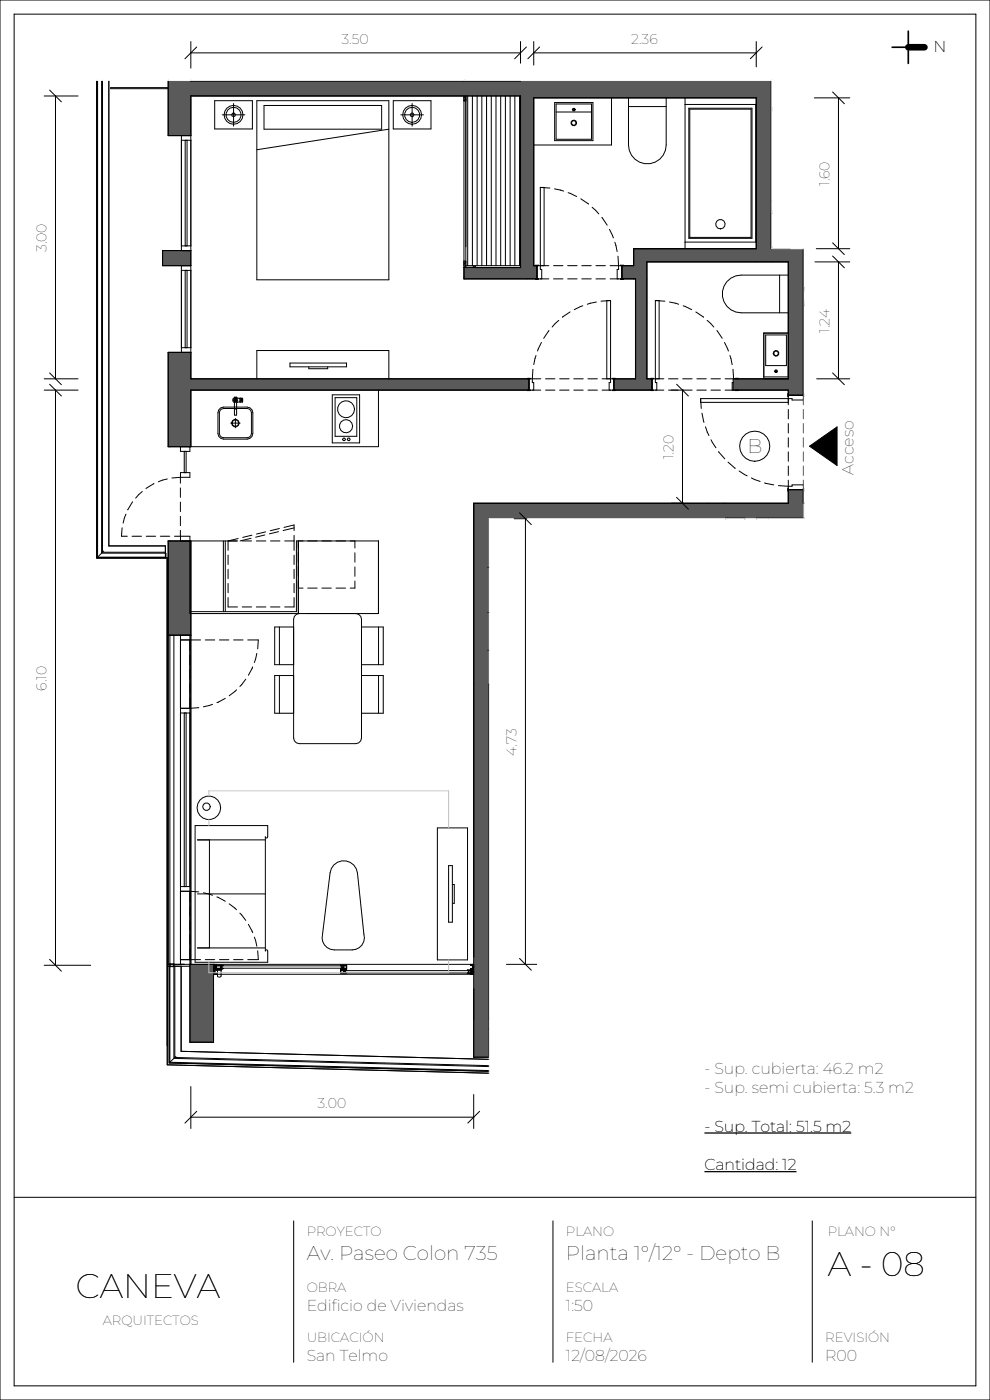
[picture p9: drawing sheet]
<svg xmlns="http://www.w3.org/2000/svg" width="210mm" height="297mm" viewBox="0 0 210 297" stroke-linecap="round" stroke-linejoin="round" font-family="sans-serif">
<g fill="#c1c1c1">
<path d="M100.4 56.4h.4v.4h-.4z"/>
<path d="M98.4 55.4v1.4h.4v-1.4zM98.4 20.4v1h.4v-1z"/>
</g>
<path d="M98.8 56.4h1.6v.4h-1.6z" fill="#c0c0c0"/>
<path d="M98.4 17.1l.4 .1z" fill="#c1c1c1"/>
<path d="M163.6 22.9l.1 .5zM171.7 94.7l5.8-4.1v8.1z" fill="#000"/>
<g fill="#fff">
<path d="M98.8 20.4h11.6v36h-11.6z"/>
<path d="M98.8 17.1h11.6v.1h-11.6z"/>
</g>
<path d="M100.5 106.7v117.6h3.2l.1-114.3 66.8-.1v-3.2h-.2v-2.8h-3.2v2.8zM40.3 204.6v16.5h5v-16.5zM35.7 114.7v20h4.8v-20zM35.7 74.8v20h4.8v-12h71.7v-2.4h-71.7v-5.6zM35.7 17.1v11.7h4.8v-8.4h69.9v36.4h-12v2.4h15.5v-2.8h-.7v-35.6h47.2v32h-26v3.6h-2.5v2.8h2.9v21.2h-4.6v2.4h8.1v-2.4h-1.1v-24.8h30v24.8h-11.7v2.4h11.7v1.1h3.2v-31.1h-6.8v-35.7h-53.2v.1zM34.5 53.2v3.2h6v-3.2z" fill="#5a5a5a"/>
<g fill="none" stroke="#000" stroke-width=".21">
<path d="M20.5 17.1v101.2h15v107.6l68.3 1.7M20.7 17.1v101.1M21.5 17.1v100.2M21.7 17.1v100M23.1 17.1v98.7h12v1.6M23.5 18.6h12v.2h-12zM35.7 17.1v11.7h4.8M40.5 17.1v.1h69.9v-.1M98.4 17.1h.1M98.8 17.1v.1M99.2 17.1v.1M100.2 17.1v.1"/>
<path d="M101.2 17.1v.1M102.2 17.1v.1M103.2 17.1v.1M104.2 17.1v.1M105.2 17.1v.1M106.2 17.1v.1M107.2 17.1v.1M108.2 17.1v.1M109.2 17.1v.1M110.2 17.1v.1M163.6 17.1v35.7h4M38.5 28.8v24.4"/>
<path d="M38.5 29.8h2M39.3 29.8v22.4M39.7 29.8v22.4M45.5 21.4h8v6h-8zM47.1 24.4h4.8M49.4 24h.3l.2 .3-.1 .3-.3 .2-.3-.2-.1-.3zM49.5 22v4.8M54.5 21.4h28v38h-28zM56 22.4h24.9v5h-24.9zM82.5 27.4l-28 4.4M83.4 21.4h8v6h-8zM85 24.4h4.8"/>
<path d="M87.2 24h.4l.2 .3-.1 .3-.3 .2-.3-.2-.1-.3zM87.4 22v4.8M98.4 20.4v36M98.7 20.4l-.3 .3M98.8 21l-.4 .4M98.8 20.4v36.4M99.2 20.4v36M100.2 20.4v36M101.2 20.4v36M102.2 20.4v36M103.2 20.4v36M104.2 20.4v36"/>
<path d="M105.2 20.4v36M106.2 20.4v36M107.2 20.4v36M108.2 20.4v36M109.2 20.4v36M110.2 20.4v36M114.6 39.8v17.4h.3v2M114.6 39.8h.8v16.6M114.6 39.8l2 .1M117.6 21.8h8.2v8h-8.2zM117.9 22.1h7.6v7.4h-7.6zM117.9 23.8h7.6"/>
<path d="M121.5 23.1h.3l.1 .2-.1 .1h-.3zM121.5 23h.3l.2 .3-.2 .2h-.3l-.1-.2zM129.7 20.8v10h-16.5M133.3 20.8v10a4 4 0 0 0 4 4 4 4 0 0 0 4-4v-10M133.3 22.6h8M145.3 22.2h15v29.2h-15M145.3 20.8v32M146.1 23h13.4v27.6h-13.4zM146.3 23.2h13v27.2h-13zM163.7 22.9h-.1l.1 .5M38.5 57.4h2M38.5 56.4v18.4"/>
<path d="M38.5 52.2h2M39.3 57.4v16.4M39.7 57.4v16.4M40.5 53.2h-6v3.2h6M98.4 56.8h12v-36.4h-69.9v60h74.2M98.4 56.8v2.4h18M98.8 55.6l-.4 .4M100.4 56.4v.4M100.8 56.5l-.3 .3M110.4 56.4l-11.6-.1-.4 .4M113.6 56.4h.6M113.6 59.2h.6"/>
<path d="M113.9 56.4v2.8M116.4 56.4h-3.2v-35.6h47.2v32h-26v3.6h-5M117.4 59.2h2M117.4 56.4h2M117.6 40.1l1.9 .4M120.4 59.2h2M120.4 56.4h2M120.5 40.9l1.8 .8M123.2 42.2l1.6 1.1M123.4 59.2h2M123.4 56.4h2M125.6 44l1.4 1.4"/>
<path d="M126.4 59.2h2M126.4 56.4h2M127.7 46.1l1.1 1.7M129.3 48.6l.8 1.9M129.4 59.2h5.4v21.2h-7.1M130.4 51.4l.5 1.9M131.1 54.3l.1 2.9h-.3v2M131.6 59.2h.6M131.6 56.4h.6M131.9 56.4v2.8M163.6 44.8h.1M163.6 42.7h.1"/>
<path d="M163.7 45.2h-.1l.1 .2M163.7 52.4l-.1 .2h.1M165.4 58.4v8M167.2 58.4h-10a4 4 0 0 0-4 4 4 4 0 0 0 4 4h10M170.4 52.8v33.1M38.5 73.8h2M40.5 74.8h-4.8v20h44.6v-12M61.5 77h12v.8h-12zM65.5 77.8v.4h4v-.4M113 78.3l-.1 2.9h.3v1.6M113.7 75.4l-.5 1.9M114.8 72.6l-.8 1.9"/>
<path d="M116.4 70.1l-1.1 1.7M118.5 68l-1.4 1.4M120.9 66.2l-1.6 1.1M123.6 64.9l-1.8 .8M126.5 64.1l-1.9 .4M129.5 63.8v17.4h-.3v1.6M129.5 63.8h-.8v16.6M129.5 63.8l-2 .1M139 63.8v17.4h.3v1.6M139 63.8h.8v16.6M139 63.8l2 .1M142 64.1l1.9 .4"/>
<path d="M144.9 64.9l1.8 .8M147.6 66.2l1.6 1.1M150 68l1.4 1.4M152.1 70.1l1.1 1.7M153.7 72.6l.8 1.9M154.8 75.4l.5 1.9M155.5 78.3l.1 2.1M162 80h5.2M162.4 71.1h4.4v6.5h-4.4zM164.4 78.5h.3l.2 .3-.2 .2h-.3l-.1-.2zM164.5 78.6h.3v.3h-.3l-.1-.1zM167.2 70.7h-5.2v9.7"/>
<path d="M170.4 63.4l.2 1.5M170.6 61l-.2 1.4M38.3 94.8v1h2v-1M39.1 95.8v4.5M39.5 95.8v4.5M46.4 87l.4-.5 .6-.1h5l.6 .1 .5 .5 .1 .6v4.4l-.1 .6-.5 .4-.6 .2h-5l-.6-.2-.4-.4-.2-.6v-4.4zM46.6 87.1l.4-.3 .4-.1h5l.5 .1 .3 .3 .1 .5v4.4l-.1 .4-.3 .3-.5 .2h-5l-.4-.2-.4-.3-.1-.4v-4.4zM48.9 89.8h2M49.5 84.9h.1M49.6 84.9h.8M49.7 86.7h.5M49.8 84.3l-.3 .2-.1 .3v.4l.3 .2"/>
<path d="M49.8 84.4v.1M49.8 84.3v.1M49.8 84.3h.1M49.8 84.5h.3M49.8 84.3h.3M49.8 84.7h.3l.1 .2v3.1l-.2 .1-.3-.1v-3.1zM49.9 84.5h.1M49.9 88.8v2M50 85.3v-.8h.9v.8h-.7M50 84.4h.1M50 85.3v.1M50 84.5h.1"/>
<path d="M50.1 84.3h.1M50.1 84.3l.3 .2M50.1 84.4v.1M50.1 84.3v.1M50.4 84.9l-.2-.3-.3-.1-.3 .1v.3l.1 .3M50.4 84.9l-.2 .3M50.4 85.3l-.2 .1M50.4 84.9h.1M50.9 84.5h.1M50.9 85.2h.1M50.9 84.5v.8M50.9 85.3h.1"/>
<path d="M51 84.5h-.1M51 84.5h.4M51.1 84.9h.1zM51.1 85h.1M51.1 84.8h.1M51.4 85.3h-.4M51.4 85.2v.1M51.4 84.5h.1M51.4 84.5v.8M51.4 84.5v.7M51.4 85.2h.1M51.5 84.5v.7"/>
<path d="M51.5 85.2h-.1M54.5 80.4v-6h28v6M70.5 83.8h5.8v10.2h-5.8zM71.1 84.4h4.6v8.2h-4.6zM72.8 92.9h.3l.2 .3-.2 .3h-.3l-.1-.3zM73.8 92.9h.3l.2 .3-.2 .3h-.3l-.1-.3zM111.9 82.8h.6M111.9 80.4h.6M112.2 80.4v2.4M114.7 82.8h-74.2v12M115.7 82.8h2M115.7 80.4h2"/>
<path d="M118.7 82.8h2M118.7 80.4h2M121.7 82.8h2M121.7 80.4h2M124.7 82.8h2M124.7 80.4h2M127.7 82.8h13.1M129.9 80.4h.6M129.9 82.8h.6M130.2 80.4v2.4M138 82.8h.6M138 80.4h.6"/>
<path d="M138.3 80.4v2.4M140.8 80.4h-3.6v-24.8h30v24.8h-13.4M141.8 82.8h2M141.8 80.4h2M144.8 82.8h2M144.8 80.4h2M147.8 82.8h2M147.8 80.4h2M148.6 84.6h19.4v.3h2.4M148.6 84.6v.8h18.6M148.6 84.6l.1 2M148.9 87.6l.4 2"/>
<path d="M149.6 90.5l.8 1.9M150.8 82.8h2M150.8 80.4h2M150.8 93.3l1 1.7M152.4 95.8l1.3 1.5M153.8 82.8h13.4v3.1M154.4 98l1.5 1.3M155.5 81.2h-.2v1.6M155.5 80.4v2.4M156 82.8h.6M156 80.4h.6M156.8 99.9l1.7 1"/>
<path d="M167.2 86.9v2M167.2 89.9v2M167.2 92.9v2M167.2 95.9v2M167.2 98.9v2M167.2 83.9h3.2M167.2 83.6v.6M170.4 86.9v2M170.4 89.9v2M170.4 92.9v2M170.4 95.9v2M170.4 98.9v2"/>
<path d="M170.4 83.6v.6M171.7 94.7l5.8-4.1v8.1zM21.5 117.3l-.8 .9M21.5 117.3h13.7v.9h-14.5M22 116.9l-.3 .2M25.9 111.9l-.1 1.8h1.2M26.7 109.1l-.6 1.9M28 113.7h2M28.1 106.4l-1 1.7M30.2 104.3l-1.4 1.4M31 113.7h2M32.7 102.6l-1.8 1"/>
<path d="M34 113.7h2M35.1 116.9v.2h-13.4M35.1 117.3v.1M35.1 118.2h.1M35.1 117.3v.9M35.1 118.2v.1M35.5 101.6l-1.9 .6M36.5 101.4l3.8-.1v-1h-2v2.2M37 113.7h3.3v16.4h40v-15.4h-17.4v15h-22.6M38.3 103.5v2M38.3 106.5v2M38.3 109.5v2"/>
<path d="M38.3 112.5v2.2M40.5 114.7v89.9M47.4 114.7v15M47.8 114.7v15M48.4 117.7v2M50.4 114.7h-14.7v90.3h1M50.5 114.2l-2.1 .5v2M51.4 114.7h2M53.2 114.2l-2.3 .5M53.4 113.5l-1.9 .5M54.4 114.7h2M56.2 113.5l-2 .5"/>
<path d="M56.3 112.8l-1.9 .5M57.4 114.7h2M59.1 112.8l-2 .4M59.3 112.1l-2 .5M60.2 111.9l2.2-.5v1.2M60.4 114.7h2M62.4 113.6v3.1M62.4 117.7v2M62.4 112l-2.4 .5M63.3 114.7v15.4M75.3 114.7v1.5M75.3 117.2v2"/>
<path d="M154.4 109.9v.1M158 109.9l-4.1 .1M158 109.9v.1M159.4 101.4l1.8 .7M162.2 102.4l1.9 .5M162.9 109.9v.1M167.2 101.9v4.8h-66.7v117.6h3.2v-79.2h.1M167.2 103.9h3.2M167.2 103.5v.6M170.4 101.9v4.8h.2M170.4 102.8h-2.4v.4l-2.9-.2M170.4 103.5v.6"/>
<path d="M170.6 109.9l-10.2 .1M35.7 134.7h4.8M36 134.7v90.6M36.9 134.7v89.8M38.3 134.7v69.9M38.3 135.7h4.2M40.3 134.7v86.4h5v-16.5M43.5 135.7h2M46.5 135.7h2M48.4 126.7v2h2M48.4 120.7v2M48.4 123.7v2"/>
<path d="M49.5 135.7h2M51.4 128.7h2M52.5 135.7h2.3l-.1 1.9M54.4 128.7h2M54.5 138.6l-.6 1.9M57.4 128.7h2M59.3 133v8M62.3 133h-4v8h4M62.4 126.7v2h-2M62.4 120.7v2M62.4 123.7v2M63.3 124.7h1"/>
<path d="M63.5 130.1l-.6 .2-.5 .4-.1 .6v25.2l.1 .6 .5 .5 .6 .1h12l.6-.1 .4-.5 .2-.6v-25.2l-.2-.6-.4-.4-.6-.2M65.3 124.7h2M68.3 124.7h2M71.3 124.7h2M75.3 123.2v1.5h-1M75.3 120.2v2M76.7 133h4.6v8h-4.6M80.3 133v8M103.5 120.3h.3M103.5 129.9h.3M103.5 137.9h.3M38.3 151.2h2"/>
<path d="M39.1 151.2v36.9M39.5 151.2v36.9M42.2 150.1l-3.9 .1M45.1 149.4l-2 .5M47.8 148.1l-1.8 .9M50.2 146.3l-1.6 1.3M52.1 144.1l-1.2 1.5M53.6 141.5l-.9 1.7M59.3 143.3v8M62.3 143.3h-4v8h4M76.7 143.3h4.6v8h-4.6M80.3 143.3v8"/>
<path d="M41.4 175.1h15.4v2.5l-.3 .1-.2-.2v24.2l.2-.2 .3 .2v2.4h-15.4zM41.9 178.2h14.4M44.4 178.2v22.9M92.8 175.6h6.4v28h-6.4zM38.3 189.1l3.9 .1M38.3 188.1h2M41.9 189.6h14.4M43.1 189.4l2 .5M46 190.3l1.8 .9M48.6 191.7l1.6 1.3M50.9 193.7l1.2 1.5M52.7 196.1l.9 1.7"/>
<path d="M53.9 198.8l.6 1.9M70.8 183.5a2.92 2.92 0 0 1 3.1-.8 2.92 2.92 0 0 1 1.9 2.5l1.4 12.9a2.6 2.6 0 0 1-2.5 3.4h-3.8a2.6 2.6 0 0 1-2.5-3.3l1.6-13.1 .3-.9zM95.1 183.6h.8v12h-.8zM95.9 187.6h.4v4h-.4M35.7 204.6h1M35.9 205v20.5l67.9 1.7M36 204.6h.1M36 204.5h.7M36 205h.1M36 205h.7M36.7 205h3.6M36.7 204.6h63.8"/>
<path d="M36.7 205h.2M36.7 204.5h.2M36.8 204.6h.1M36.8 205h.1M37.3 205h-.2v19.3M38.3 203.6h4.2M38.4 205v18l65.4 1.7M41.9 201.1h14.4M43.5 203.6h2M45.3 206l.2 .1M45.3 205h.2M45.3 206.7h55.2"/>
<path d="M45.3 206.6v.1M45.3 205.6h.1M45.3 206.6h.1M45.3 206.5h.1M45.3 205.5h.1M45.3 204.6l.6 .1M45.3 204.6h.1M45.3 205.5l.6 .1M45.3 206.5h.6v.2M45.3 206.6h.3M45.3 205.6l.6 .1M45.4 206.6h.1"/>
<path d="M45.4 204.7v.6M45.4 206.3h-.1M45.4 205.2l-.1 .1M45.4 205.6h.1M45.4 204.6h.1M45.4 205.2h.1M45.4 205.3l-.1 .2M45.4 206.3l-.1 .2M45.5 206.6h.1M45.5 205.6h.1M45.5 206.6v.1M45.5 205.6l-.2 .2"/>
<path d="M45.5 204.6v.1M45.5 204.6l.1 .9M45.5 205.6l.1 .9M45.5 206.1l-.1 .1M45.5 205.1v.1M45.5 205.2h.1M45.5 206.1h.1M45.5 205h.1M45.6 206.1h-.1M45.6 205.2h-.1M45.6 205.1h-.1M45.6 205.5h.3"/>
<path d="M45.6 206.5l.3 .2M45.6 204.6h.3M45.8 205.3h.1M45.7 204.8h1.6M45.8 205.5h.1M45.8 204.9h.1M45.8 204.8h.1M45.8 204.7v.9M45.8 205.7h.1M45.8 204.7h.1M45.8 205.5v.1M45.8 206.6h.1"/>
<path d="M45.9 205.7h.1M45.9 204.7h.1M45.9 205.5v.1M45.9 206.6h.1M45.9 205.4h.1M45.9 205.5v.3h-.6l.1 .5M45.9 204.6v.1l-.6 .1M45.9 206.6h-.1M46 204.9h-.2M46 204.9h.1M46 205.4h.1M46 205.4h.7"/>
<path d="M46 204.8v.1M46 204.8h.7M46.1 205.5v.3h.9v-.3M46.1 205.6h.8v1.4a.42 .42 0 0 1-.4 .3 .42 .42 0 0 1-.4-.3zM46.1 204.8h.1M46.1 205.4h.1M46.3 205.4h.1M46.3 204.8v.1M46.3 204.9h.1M46.5 205.4h.1M46.5 204.8h.1M46.5 203.6h2"/>
<path d="M46.7 205.4h.1M46.7 204.8h.1M46.7 204.8v.1M46.7 204.9h.1M46.7 204.9h.2M46.8 205.3h.1M46.8 205.4h-.1M46.9 205.3h.1M46.9 205.3h-.1M46.9 204.9h.1M47 205.4h25.5M47 204.9h25.5"/>
<path d="M47 205.4h.2M47 204.8v.6l-.1-.1M47.1 204.8h.1M47.2 205.4h.1M47.2 204.8h.1M47.3 205.4v.1M47.3 204.8h.1M47.3 204.8h-.4v.1M47.3 205.4v.1h-2M47.3 204.8v.1M49.5 203.6h2M54.7 201.7l.1 1.9h-2.3"/>
<path d="M72.2 205.8h.1M72.2 205.5h1v.2M72.2 204.8h1.3M72.2 204.8h.1M72.2 204.8v.1M72.2 205.4v.1M72.2 206.5h1.3M72.3 205.7h.1M72.3 205.7v.1M72.3 204.8l.6 .1M72.3 204.8h-.1M72.3 205.6h.1"/>
<path d="M72.3 205.8h.5v.6l-.5 .1M72.3 204.8h.1M72.3 205.6v.2M72.3 205.8h.1M72.4 204.8h.1M72.4 205.8h.1M72.4 206.5h.1M72.5 205.6l-.2 .2M72.5 204.8v.6l.2-.1M72.5 205.4l-.2 .1M72.5 205.6h.1M72.5 205.6h.3"/>
<path d="M72.5 205.6v.2h1M72.6 205.8h.1M72.6 205.7v.1M72.6 204.8v.1v-.1M72.6 205.7h.1M72.6 205.6h.1M72.6 205.3v.1M72.6 206.5h.1M72.6 205.3h.1M72.7 205.2v.1M72.7 205.2h.1M72.7 205.4h.1"/>
<path d="M72.7 205.4h-.1M72.7 205.6v.1M72.7 205.5h.1M72.7 205.4v.1M72.8 205.6v.1M72.8 205.2v.1M72.8 205.4v.1M72.8 205.5h.1M72.8 205.4h.1M72.8 205.3h.1M72.8 205.3v.1M72.8 205.6h.1"/>
<path d="M72.9 205.3h-.2M72.9 205.3h.1M72.9 206h.1M72.9 205.7h.1M72.9 205.8v.1M72.9 205.9v.1M72.9 205.8h.1M72.9 206l.1 .1M73 205.8h.1M73 206h.1M73 205.8h-.1M73 205.6h.1"/>
<path d="M73 205.6l-.2 .1M73 205.6h-.8v.9M73 205.6v.1M73.1 205.8h.1M73.1 205.4h.1M73.1 204.8h.1M73.1 205.6v.1M73.1 206h.1M73.1 206.5v-.2l.1 .2M73.1 205.7h.1M73.1 205.8v.1M73.1 205.9v.1"/>
<path d="M73.2 205.5h.1M73.2 205.5v.1M73.2 205.6h.1M73.2 205.6h-.3M73.3 206.4h26.1M73.3 205.9h26.1M73.3 205.4h.1M73.3 204.8h.1M73.3 205.8v.7l-.4-.2M73.3 205.7h.1M73.3 205.8h.1M73.3 206.4h.2"/>
<path d="M73.4 205.5h.1M73.4 205.5v.2M73.4 205.7h.1M73.5 205.8h.1M73.5 204.8h-.6v.6l.6 .1M73.5 205.4h.1M73.5 205.8h-.3l-.1 .3M73.5 204.8h.1M73.5 205.6v.1M73.5 205.5h-.2v.2M73.5 205.6h.1M73.5 204.8v.9h-1"/>
<path d="M73.5 205.8v.1M73.5 206.4v.1zM99.1 205.8h1.3v.5M99.1 205.8h.1M99.1 206.5h.1M99.1 205.8v.1M99.1 206.5h1.3M99.2 205.8h-.1M99.2 205.8h.1M99.2 206.4h.1M99.3 205.8h.1M99.4 205.8v.7h.6"/>
<path d="M99.5 205.8v.1v-.1M99.5 206.5v-.2v.2M99.8 206.2h.1M99.8 206.1v.1M99.8 206.1h.1M99.8 206.2l.2 .1M99.8 205.6h.3M99.8 206.6h.2M99.8 205.7h.1M99.8 204.6v.1l.7 .1M99.8 206.5v.2M99.8 206.7h.3"/>
<path d="M99.8 206.2h.2M99.9 206.2h-.1M99.9 206.1l-.1 .1M99.9 206h.1M99.9 204.7h.1M99.9 205.5v.1M99.9 205.7h.1M99.9 206.6h.1M99.9 205.5l.1 .1M100 204.7h-.1M100 205.8h-.8M100 206.1h.1"/>
<path d="M100 206.2h.1M100 204.7h.1M100 205.5v.1M100 205.7h.1M100 206l-.2 .1M100 205.8v.7M100.1 204.6h-.3M100.2 205.5h-.4M100.2 206.5l-.1 .1M100.2 206.1h.1M100.2 205.2h.1M100.2 205.1h.1"/>
<path d="M100.2 205h.1M100.2 206.1l.2 .1M100.2 205.1v.1M100.2 204.6v.9M100.2 205.6v.9M100.3 205.6l.2 .2M100.3 204.6v.1M100.3 206.6v.1M100.3 206.6h.1M100.3 205.6h.1M100.4 205.2h-.2M100.4 205.3v.2"/>
<path d="M100.4 206.3v.2M100.4 205.6h.1M100.4 204.6h.1M100.4 206.3h.1M100.4 205.2l.1 .1M100.4 204.7v.6M100.4 204.6l-.5 .1M100.4 205.5h-.6v.3M100.4 205.5l-.5 .2M100.4 206.6l-.3 .1M100.4 206.6h.1M100.4 206.6h-.1"/>
<path d="M100.4 206.5h.1M100.4 205.5h.1M100.5 206l-.3 .1M100.5 205h-.3M100.5 205.6h-.3M100.5 206.6l-.1 .1M103.7 216.3h.1M103.7 218.3h.1M36 225.3l67.8 1.8M36.9 224.5l66.9 1.7M36.9 224.5l-.9 .8M37.1 224.3l66.7 1.7"/>
<path d="M37.3 224.1l-.2 .2M3 254h204M62.3 259v30M117.3 259v30M172.3 259v30"/>
<circle cx="49.5" cy="24.4" r="2"/>
<circle cx="49.5" cy="24.4" r="1.6"/>
<circle cx="87.4" cy="24.4" r="1.6"/>
<circle cx="87.4" cy="24.4" r="2"/>
<circle cx="121.7" cy="26.1" r=".5"/>
<circle cx="121.7" cy="26.1" r=".6"/>
<circle cx="152.8" cy="47.6" r="1"/>
<circle cx="164.6" cy="75" r=".5"/>
<circle cx="164.6" cy="75" r=".6"/>
<circle cx="49.9" cy="89.8" r=".7"/>
<circle cx="49.9" cy="89.8" r=".8"/>
<circle cx="73.4" cy="86.8" r="1.8"/>
<circle cx="73.4" cy="90.4" r="1.4"/>
<circle cx="160.1" cy="94.7" r="3.2"/>
<circle cx="43.8" cy="171.1" r=".8"/>
<circle cx="44.3" cy="171.4" r="2.5"/>
</g>
<g fill="none" stroke="#000" stroke-width=".25">
<path d="M35.7 17.1v11.7h4.8v-8.4h57.9v1h.4M40.5 17.1v.1h57.9v-.1M163.6 17.1v35.7h.1M98.8 55.4h-.4v3.8h15.5v-2.8h-.7v-35.6h47.2v32h-26v3.6h-2.5v2.8h2.9v21.2h-4.6v2.4h8.1v-2.4h-1.1v-24.8h30v24.8h-10.9M100.8 56.4v.4h9.6v-.4M170.4 52.8v31.1h-3.2v-1.1h-10.9M35.7 74.8h4.8v5.6h71.7v2.4h-71.7v12h-4.8zM35.7 114.7h4.8v20h-4.8zM153.9 110h4.1M170.6 106.7h-.2v-2.8h-3.2v2.8h-66.7v96.3M170.6 109.9l-10.2 .1M103.8 145.1h-.1v71.2"/>
<path d="M100.5 209.8v6.5"/>
</g>
<path d="M44.3 168.9v-1.1h50.8v7.8M44.3 173.9v1.2M95.1 203.6v2.7h-50.8v-2.2" fill="none" stroke="#c0c0c0" stroke-width=".21"/>
<path d="M11.7 14.3v2.8h152v35.7h6.9v57.2h-66.8v120" fill="none" stroke="#fff" stroke-width=".21"/>
<path d="M189.2 10h6.9M192.6 6.6v6.9" fill="none" stroke="#000" stroke-width=".35"/>
<path d="M192.6 10h3.5" fill="none" stroke="#000" stroke-width="1.4"/>
<path d="M177.8 88.6h4.1v12.1h-4.1z" fill="#fff"/>
<path d="M10.5 19.1l2.5 2.5M9.4 20.4h7.2M11.8 20.4v60M10.5 79.1l2.5 2.5M9.4 80.4h7.2" fill="none" stroke="#000" stroke-width=".21"/>
<path d="M7 47.2h3.6v6.3h-3.6z" fill="#fff"/>
<path d="M9.4 82.8h7.2M10.5 81.5l2.5 2.5M11.8 82.8v122M9.4 204.8h9.8M10.5 203.5l2.5 2.5" fill="none" stroke="#000" stroke-width=".21"/>
<path d="M7 141h3.6v5.5h-3.6z" fill="#fff"/>
<path d="M142.4 82.8h2.6M143.5 81.5l2.5 2.5M144.8 82.8v23.9M142.4 106.7h2.6M143.5 105.5l2.5 2.5" fill="none" stroke="#000" stroke-width=".21"/>
<path d="M140 92h3.6v5.4h-3.6z" fill="#fff"/>
<path d="M40.5 237h60M40.5 230.5v8.9M41.7 235.7l-2.5 2.5M100.5 232.2v7.2M101.7 235.7l-2.5 2.5" fill="none" stroke="#000" stroke-width=".21"/>
<path d="M67.3 232.2h6.3v3.6h-6.3z" fill="#fff"/>
<path d="M109 110h2.7M110.2 108.8l2.5 2.5M111.4 110v94.6M107.4 204.6h6.4M110.2 203.3l2.5 2.5" fill="none" stroke="#000" stroke-width=".21"/>
<path d="M106.7 154.3h3.6v6h-3.6z" fill="#fff"/>
<path d="M172.8 55.6h7.4M176.6 54.3l2.5 2.5M177.8 55.6v24.8M176.6 79.1l2.5 2.5M173.2 80.4h7" fill="none" stroke="#000" stroke-width=".21"/>
<path d="M173.1 65.2h3.6v5.4h-3.6z" fill="#fff"/>
<path d="M176.6 19.5l2.5 2.5M172.7 20.8h7.5M177.8 20.8v32M173.1 52.8h7.1M176.6 51.5l2.5 2.5" fill="none" stroke="#000" stroke-width=".21"/>
<path d="M173.1 34h3.6v5.5h-3.6z" fill="#fff"/>
<path d="M113.2 11.2h47.2M113.2 8.8v5M114.5 10l-2.5 2.5M160.4 8.8v5.4M161.6 10l-2.5 2.5" fill="none" stroke="#000" stroke-width=".21"/>
<path d="M133.9 6.4h5.8v3.7h-5.8z" fill="#fff"/>
<path d="M40.5 11.2h69.9M40.5 8.8v5.7M41.7 10l-2.5 2.5M110.4 8.8v4.6M111.7 10l-2.5 2.5" fill="none" stroke="#000" stroke-width=".21"/>
<path d="M72.4 6.4h6v3.7h-6z" fill="#fff"/>
<path d="M0 0h210v297h-210zM3 3h204v291h-204z" fill="none" stroke="#000" stroke-width=".21"/>
<g fill="#fff">
<path d="M149.4 224.5h39.4v4.1h-39.4z"/>
<path d="M149.4 228.6h46v4.1h-46z"/>
<path d="M149.4 236.8h34v4.1h-34z"/>
<path d="M149.4 245h21v4.1h-21z"/>
</g>
<path d="M149.4 240.3h31.2M149.4 248.5h19.5" fill="none" stroke="#000" stroke-width=".27"/>
<g fill="#fff">
<path d="M16.1 268.3h32.2v8.8h-32.2z"/>
<path d="M65 263.2h42v5.2h-42z"/>
<path d="M65 274.9h35v4.1h-35z"/>
<path d="M65 285.5h17.8v4.1h-17.8z"/>
<path d="M175.6 263.7h22v8.8h-22z"/>
<path d="M120 263.2h46.7v5.2h-46.7z"/>
<path d="M120 274.9h6.1v4.1h-6.1z"/>
<path d="M120 285.5h18v4.1h-18z"/>
<path d="M175 285.5h7v4.1h-7z"/>
</g>
<g font-size="7.2">
<text x="16.1" y="275.3">CANEVA</text>
<text x="175.6" y="270.7">A - 08</text>
</g>
<g font-size="4.2">
<text x="158.5" y="96.1">B</text>
<text x="65" y="267.3">Av. Paseo Colon 735</text>
<text x="120" y="267.3">Planta 1°/12° - Depto B</text>
</g>
<g font-size="3.4">
<text x="198" y="11.1">N</text>
<text x="181" y="100.7" transform="rotate(-90 181 100.7)">Acceso</text>
<text x="149.4" y="227.8">- Sup. cubierta: 46.2 m2</text>
<text x="149.4" y="231.9">- Sup. semi cubierta: 5.3 m2</text>
<text x="149.4" y="240.1">- Sup. Total: 51.5 m2</text>
<text x="149.4" y="248.3">Cantidad: 12</text>
<text x="65" y="278.1">Edificio de Viviendas</text>
<text x="120" y="278.1">1:50</text>
<text x="65" y="288.7">San Telmo</text>
<text x="120" y="288.7">12/08/2026</text>
<text x="175" y="288.7">R00</text>
</g>
<g font-size="3">
<text x="72.4" y="9.3">3.50</text>
<text x="133.9" y="9.3">2.36</text>
<text x="176" y="39.5" transform="rotate(-90 176 39.5)">1.60</text>
<text x="9.9" y="53.5" transform="rotate(-90 9.9 53.5)">3.00</text>
<text x="176" y="70.6" transform="rotate(-90 176 70.6)">1.24</text>
<text x="142.9" y="97.4" transform="rotate(-90 142.9 97.4)">1.20</text>
<text x="9.9" y="146.5" transform="rotate(-90 9.9 146.5)">6.10</text>
<text x="109.6" y="160.3" transform="rotate(-90 109.6 160.3)">4.73</text>
<text x="67.3" y="235.1">3.00</text>
</g>
<g font-size="2.8">
<text x="65" y="262.2">PROYECTO</text>
<text x="120" y="262.2">PLANO</text>
<text x="175.6" y="262.2">PLANO N°</text>
<text x="65" y="274">OBRA</text>
<text x="120" y="274">ESCALA</text>
<text x="21.8" y="281.2">ARQUITECTOS</text>
<text x="65" y="284.6">UBICACIÓN</text>
<text x="120" y="284.6">FECHA</text>
<text x="175" y="284.6">REVISIÓN</text>
</g>
</svg>
